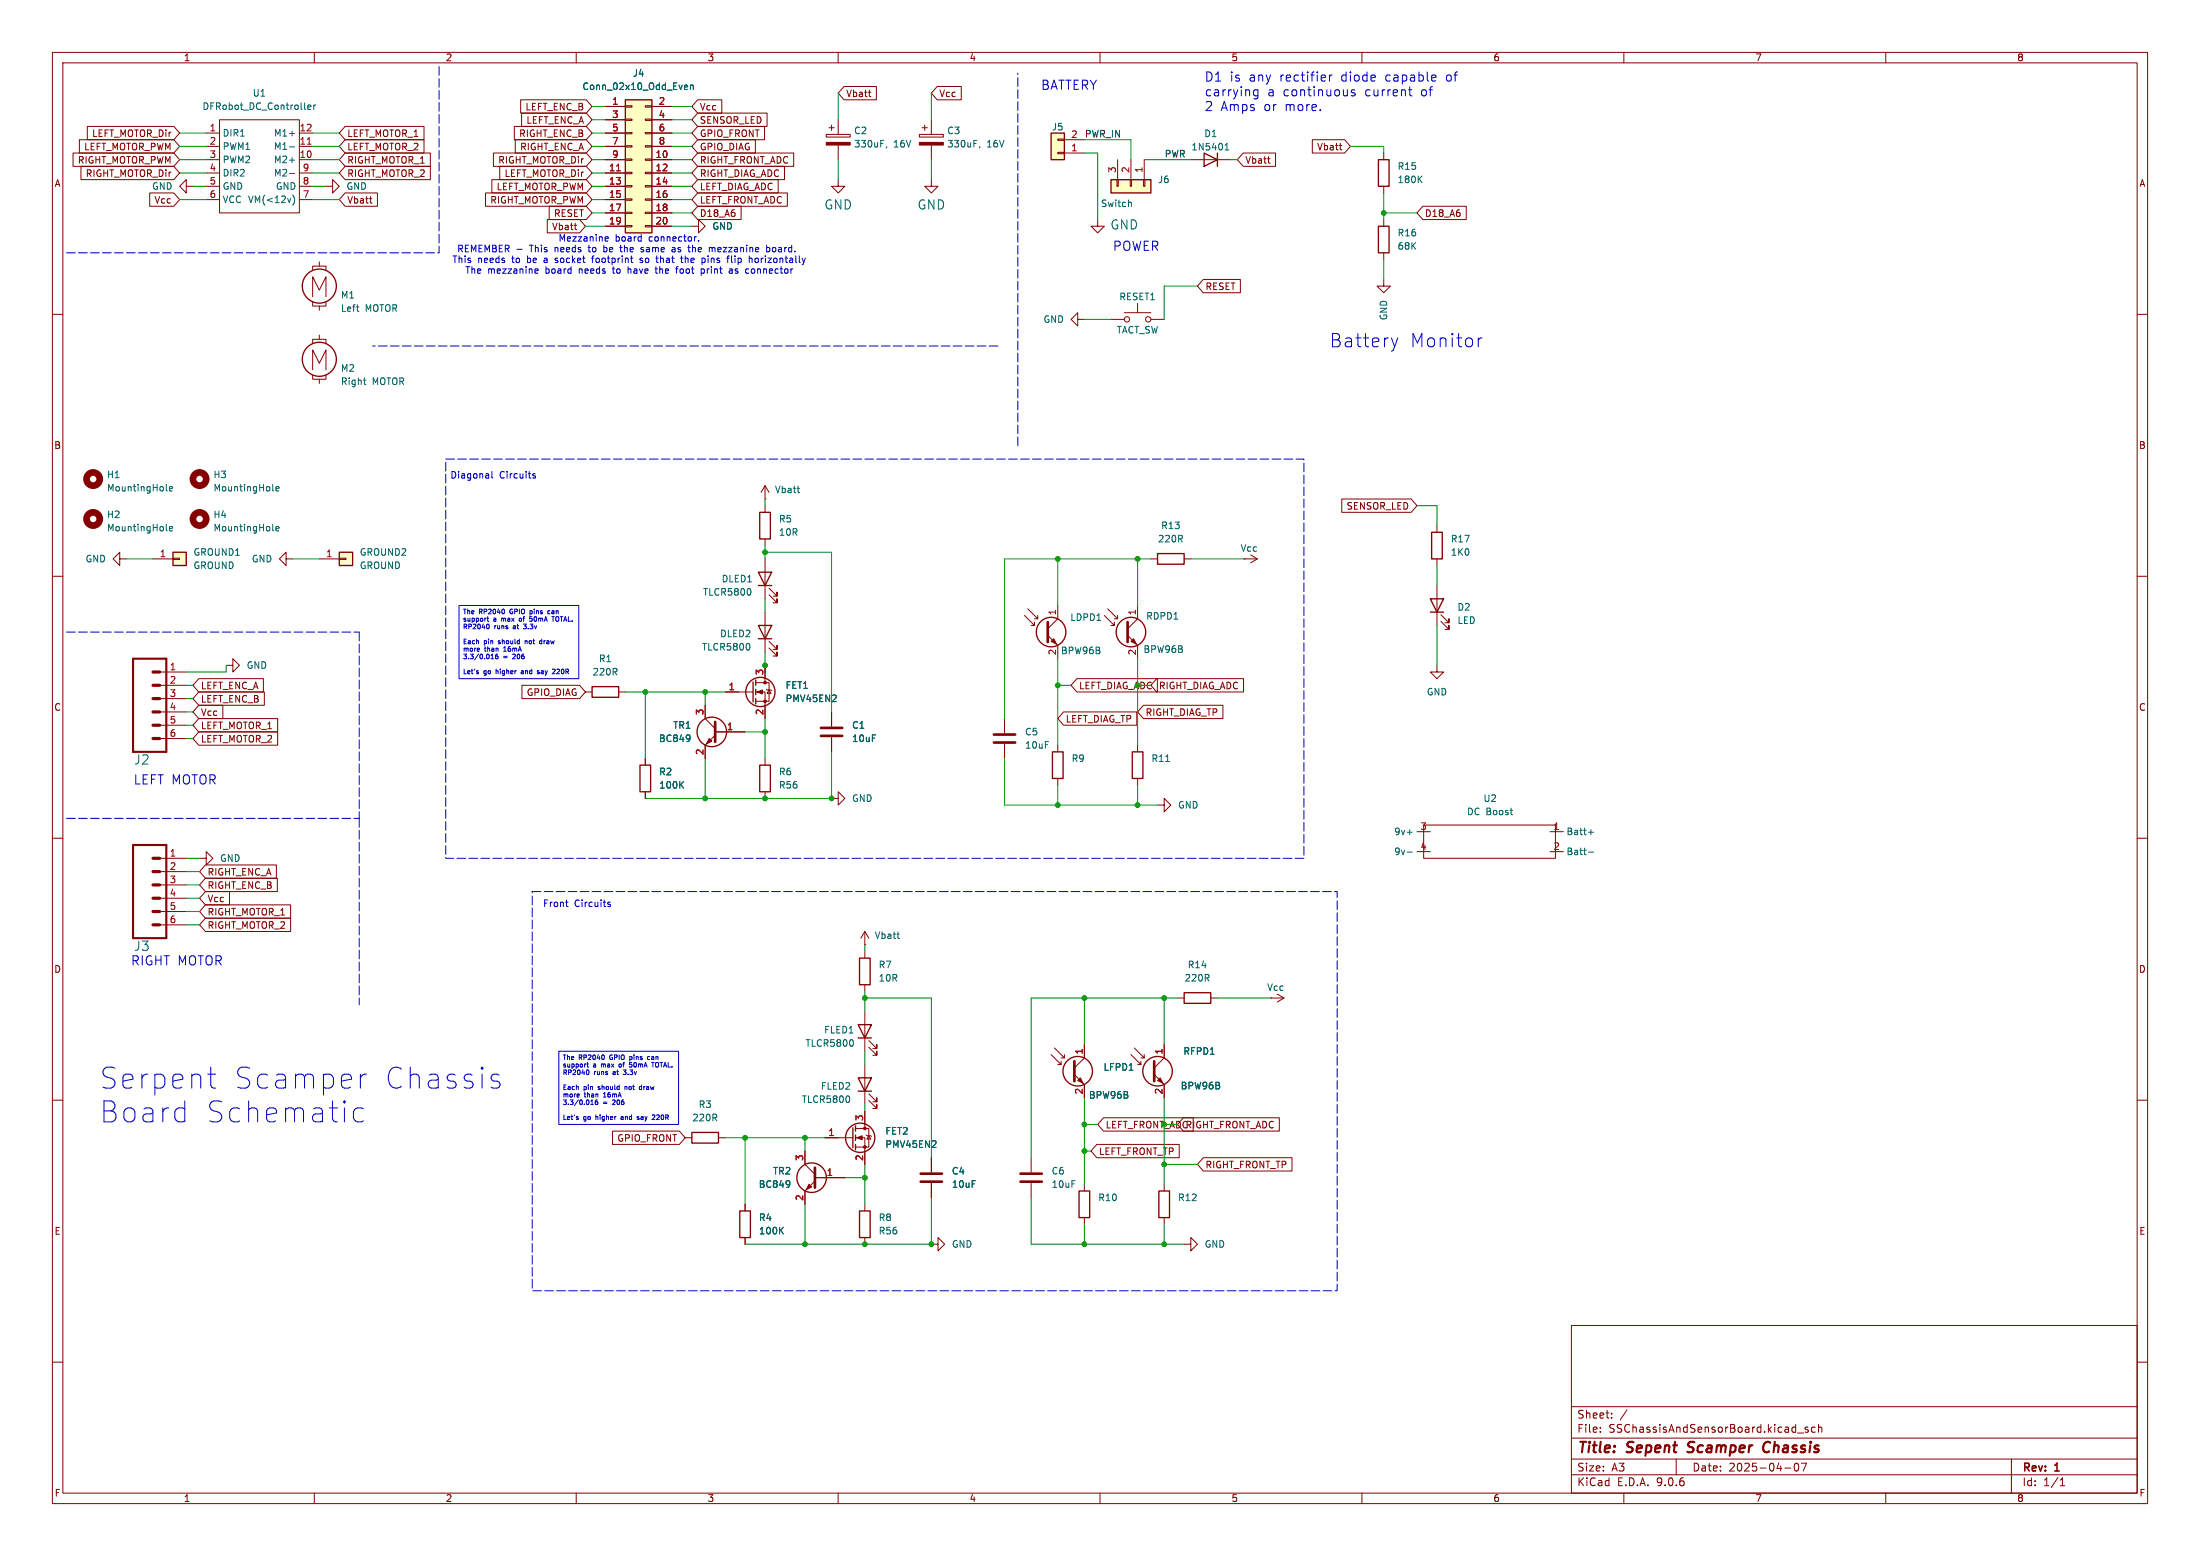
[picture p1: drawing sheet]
<svg xmlns="http://www.w3.org/2000/svg" width="420mm" height="297mm" viewBox="0 0 420 297" stroke-linecap="round" stroke-linejoin="round" font-family="sans-serif">
<g fill="none" stroke="#840000" stroke-width=".19">
<path d="M10 10h400v277h-400zM12 12h396v273h-396zM60 10v2M110 10v2M160 10v2M210 10v2M260 10v2M310 10v2M360 10v2M10 60h2M408 60h2M10 110h2"/>
<path d="M408 110h2M10 160h2M123.2 144.8v1.3M123.2 151.1v1.3M408 160h2M10 210h2M408 210h2M300 253h108v32h-108zM10 260h2M300 278.5h108M300 274.5h108M300 268.5h108"/>
<path d="M305.5 273.2v.2M305.5 272.5v.1M307.7 270.5v.2M307.7 269.8v.1M310.6 269.1l-1.3 1.9M320 278.5v3M342.7 279.4l.2-.1a.8 .8 0 0 1 .5 .7 .8 .8 0 0 1-.5 .8l-.2-.2-.2-.4zM343.2 273.5h1.1M343.9 279.3h1l-.7 1.5M345.2 272.5l-.4-.1-.2 .2 .1 .2 .5 .2v.3h-.6M346.5 272.5l-.4-.1-.3 .3 .1 .6h.6M347.2 272.5l.2-.1 .3 .1 .1 .9"/>
<path d="M347.2 271.9v1.5M384 278.5v6.5M408 260h2M60 285v2M110 285v2M160 285v2M210 285v2M260 285v2M300 281.5h108M310 285v2M340.7 280.2h1.2M360 285v2"/>
<path d="M393.3 283.6h.9M393.3 282.5l.4-.4v1.5"/>
</g>
<path d="M322.1 277.1l.3 .1M322.4 275.4l-.1 .6M337.6 275.2a1.07 1.07 0 0 0-1 .8 1.07 1.07 0 0 0 .5 1.2l.5-.1" fill="none" stroke="#840000" stroke-width=".4"/>
<path d="M122.2 146.1h2v5h-2z" fill="none" stroke="#840000" stroke-width=".25"/>
<path d="M130 149.7l.5 .7M130.5 149.2l-.7 .7" fill="none" stroke="#006464" stroke-width=".19"/>
<path d="M33 105.4h2.6v2.6h-2.6z" fill="#ffffc2"/>
<g fill="none" stroke="#840000" stroke-width=".25">
<path d="M33 105.4h2.6v2.6h-2.6z"/>
<circle cx="205.7" cy="204.5" r="2.82"/>
</g>
<path d="M29.2 106.7h3.8M33 106.6h1.3v.2h-1.3zM54.6 106.7v-1.3l-1.3 1.3 1.3 1.3v-1.3h1.3M207 199.4v2.5l-1.9 1.9M200.7 201.3l1.9 1.9v-.6M201.3 200l1.9 1.9v-.6M201.9 203.2h.7M202.6 201.9h.6M205.1 205.1l1.9 1.9v2.6" fill="none" stroke="#840000" stroke-width=".19"/>
<path d="M205.1 202.6v3.8" fill="none" stroke="#840000" stroke-width=".51"/>
<path d="M205.7 206.2l.5-.5 .6 1.1z" fill="#840000" stroke="#840000" stroke-width=".19"/>
<path d="M64.8 105.4h2.5v2.6h-2.5z" fill="#ffffc2"/>
<g fill="none" stroke="#840000" stroke-width=".25">
<path d="M229.9 29.2l2.5 1.3-2.5 1.3zM232.4 29.2v2.6M263.1 30.5h2.1v5.1h-2.1zM263.1 43.2h2.1v5.1h-2.1zM145 97.8h2.1v5.1h-2.1zM64.8 105.4h2.5v2.6h-2.5zM144.8 119.4h2.5l-1.3 2.5zM144.8 109.2h2.5l-1.3 2.6zM144.8 111.8h2.5M221 105.7h5.1v2h-5.1zM113 131.1h5.1v2h-5.1zM143.8 130.2v3.8"/>
<path d="M144.3 129.8v1M144.3 131.6v1M144.3 133.4v1M144.8 121.9h2.5M145 146.1h2.1v5h-2.1zM216.2 143.5h2v5.1h-2zM132.1 216.2h5.1v2h-5.1zM141.2 231.1h2.1v5.1h-2.1z"/>
<circle cx="145.2" cy="132.1" r="2.79"/>
<circle cx="200.7" cy="120.6" r="2.82"/>
<circle cx="154.9" cy="224.8" r="2.82"/>
</g>
<g fill="none" stroke="#840000" stroke-width=".19">
<path d="M157.7 25.7h4.6v.5h-4.6zM158.2 24.4h1.1M158.7 23.9v1M160 34.3v1.3h1.3l-1.3 1.2-1.3-1.2h1.3M160 22.9v2.8M160 27.7v2.8M175.5 25.7h4.6v.5h-4.6zM176 24.4h1M176.5 23.9v1M177.8 34.3v1.3h1.3l-1.3 1.2-1.3-1.2h1.3M177.8 22.9v2.8M177.8 27.7v2.8"/>
<path d="M227.3 30.5h7.6M264.2 29.2v1.3M264.2 35.6v1.2M132.1 43.2h1.2v-1.3l1.3 1.3-1.3 1.3v-1.3M264.2 53.3v1.3h1.2l-1.2 1.3-1.3-1.3h1.3M264.2 41.9v1.3M264.2 48.3v1.2M146 95.3h.1M146 92.7v2.6M146 96.5v1.3M146 92.7l-.7 1.3M146 92.7l.8 1.3"/>
<path d="M22.9 106.7v-1.3l-1.3 1.3 1.3 1.3v-1.3h1.2M61 106.7h3.8M64.8 106.6h1.2v.2h-1.2zM146 102.9v1.2M146 106.7v7.6M146 116.8v7.7M146.8 113.5l1.5 1.6v-.8v.8h-.7M146.8 112.3l1.5 1.5v-.8v.8h-.7M195.6 117.5l1.9 1.9v-.7M196.2 116.2l1.9 1.9v-.6M196.8 119.4h.7M197.5 118.1h.6"/>
<path d="M201.9 115.6v2.5l-1.9 1.9M219.7 106.7h1.3M226.1 106.7h1.2M111.8 132.1h1.2M118.1 132.1h1.3M138.4 132.1h5.4M144.3 130.3h2.5v3.6h-2.5M144.3 132.1h1.7v5.1M146 127v3.3M146.3 131.6l1 .2M146.8 131.7l.4 .6h-.8zM146.8 123.7l1.5 1.5v-.7v.7h-.7"/>
<path d="M146.8 122.4l1.5 1.6v-.8v.8h-.7M158.7 135.9v2.8M191.8 137.2v2.8M200 121.3l1.9 1.9v2.5M146 144.8v1.3M146 151.1v1.3M158.7 152.4h1.3v-1.3l1.3 1.3-1.3 1.3v-1.3M158.7 140.7v2.8M191.8 142v2.8M217.2 142.2v1.3M217.2 148.6v1.3M130.8 217.2h1.3"/>
<path d="M137.2 217.2h1.2M153.7 219.7v2.5l1.9 2M142.2 229.9v1.2M142.2 236.2v1.3M155.6 225.4l-1.9 1.9v2.6M155.6 224.8h5.7"/>
</g>
<g fill="#840000" stroke="#840000" stroke-width=".19">
<path d="M144.5 132.1l1-.4v.8z"/>
<path d="M200.7 122.4l.5-.5 .5 1z"/>
<path d="M175.5 27.2h4.6v.5h-4.6z"/>
<path d="M154.4 226.1l.5 .5-1 .5z"/>
<path d="M157.7 27.2h4.6v.5h-4.6z"/>
<circle cx="146" cy="130.3" r=".25"/>
<circle cx="146" cy="133.9" r=".25"/>
</g>
<g fill="none" stroke="#006464" stroke-width=".19">
<path d="M169.3 28l-.1 .2M187.1 28l-.2 .2M233.9 28.6h.7M233.9 27.7l.3-.3v1.2M270.9 34.1l.6 .8M271.5 33.6l-.8 .7M152.2 93.2h.5M152.5 94.1h.2M143.2 112.4l.2 .4-.2 .7M143 122.9l.2 .4-.2 .7M158.9 133.9h.7M159.6 132.8v.4"/>
<path d="M222.5 145.4h.8M149 234.8l.5 .7M149.5 234.3l-.7 .7M150.7 225.4l.1 .7-.2 .4M150.8 225.9l-.1 .2"/>
</g>
<path d="M200 118.7v3.9M156.7 138.9h4.1M156.7 140.5h4.1M189.7 140.2h4.1M189.7 141.7h4.1M155.6 222.9v3.8" fill="none" stroke="#840000" stroke-width=".51"/>
<path d="M119.4 19.1h5.1v25.4h-5.1z" fill="#ffffc2"/>
<g fill="none" stroke="#840000" stroke-width=".25">
<path d="M119.4 19.1h5.1v25.4h-5.1zM273 114.3h2.6l-1.3 2.5zM273 116.8h2.6M273.3 101.6h2v5.1h-2zM200.9 143.5h2v5.1h-2zM226.1 189.5h5v2h-5z"/>
<circle cx="215.9" cy="120.6" r="2.82"/>
<circle cx="221" cy="204.5" r="2.82"/>
</g>
<g fill="none" stroke="#840000" stroke-width=".19">
<path d="M115.6 20.3h3.8M115.6 22.9h3.8M115.6 25.4h3.8M115.6 27.9h3.8M115.6 30.5h3.8M115.6 33h3.8M115.6 35.6h3.8M115.6 38.1h3.8M119.4 20.2h1.2v.2h-1.2zM119.4 22.7h1.2v.3h-1.2zM119.4 25.3h1.2v.2h-1.2zM119.4 27.8h1.2v.3h-1.2z"/>
<path d="M119.4 30.4h1.2v.2h-1.2zM119.4 32.9h1.2v.2h-1.2zM119.4 35.4h1.2v.3h-1.2zM119.4 38h1.2v.2h-1.2zM123.2 20.2h1.3v.2h-1.3zM123.2 22.7h1.3v.3h-1.3zM123.2 25.3h1.3v.2h-1.3zM123.2 27.8h1.3v.3h-1.3zM123.2 30.4h1.3v.2h-1.3zM123.2 32.9h1.3v.2h-1.3zM123.2 35.4h1.3v.3h-1.3zM123.2 38h1.3v.2h-1.3z"/>
<path d="M124.5 20.3h3.8M124.5 22.9h3.8M124.5 25.4h3.8M124.5 27.9h3.8M124.5 30.5h3.8M124.5 33h3.8M124.5 35.6h3.8M124.5 38.1h3.8M115.6 40.6h3.8M115.6 43.2h3.8M119.4 40.5h1.2v.3h-1.2zM119.4 43.1h1.2v.2h-1.2z"/>
<path d="M123.2 40.5h1.3v.3h-1.3zM123.2 43.1h1.3v.2h-1.3zM124.5 40.6h3.8M124.5 43.2h3.8M210.8 117.5l1.9 1.9v-.7M211.5 116.2l1.9 1.9v-.6M212.1 119.4h.6M212.7 118.1h.7M217.2 115.6v2.5l-1.9 1.9M237.5 106.7h.1M237.5 106.7h2.5M238.8 105.9l1.2 .8"/>
<path d="M240 106.7l-1.2 .7M274.3 100.3v1.3M274.3 106.7v1.3M274.3 111.8v7.6M275.1 118.6l1.5 1.5v-.7v.7h-.8M275.1 117.3l1.5 1.6v-.8v.8h-.8M30.5 138.4h5.1M30.5 135.9h5.1M30.5 133.4h5.1M30.5 130.8h5.1M30.5 128.3h5.1M43.2 127h1.2v-1.3l1.3 1.3-1.3 1.3v-1.3"/>
<path d="M215.3 121.3l1.9 1.9v2.5M274.3 127v1.3h1.3l-1.3 1.2-1.3-1.2h1.3M30.5 141h5.1M201.9 142.2v1.3M201.9 148.6v1.3M221 153.7h1.2v-1.3l1.3 1.3-1.3 1.2v-1.2M270.5 158.8h2.5M271.8 157.5h25.1v6.3h-25.1zM295.9 158.8h2.5M30.5 176.5h5.1M30.5 174h5.1M30.5 171.5h5.1"/>
<path d="M30.5 168.9h5.1M30.5 166.4h5.1M30.5 163.8h5.1M38.1 163.8h1.3v-1.2l1.2 1.2-1.2 1.3v-1.3M270.5 162.6h2.5M295.9 162.6h2.5M222.2 199.4v2.5l-1.9 1.9M224.8 190.5h1.3M231.1 190.5h1.3M242.6 190.5h.1M242.6 190.5h2.5M243.8 189.7l1.3 .8"/>
<path d="M245.1 190.5l-1.3 .8M215.9 201.3l1.9 1.9v-.6M216.5 200l1.9 1.9v-.6M217.2 203.2h.6M217.8 201.9h.6M220.3 205.1l1.9 1.9v2.6"/>
</g>
<path d="M117.7 32.6h.7" fill="none" stroke="#a90000" stroke-width=".19"/>
<path d="M130.8 16.2l.4 .1 .1 .2-.6 .2M131.2 17l-.4 .1M131.8 16.4l.2-.2 .3 .1 .1 .8M131.8 16.2v.9M52.1 101.2l.1 .1M52.7 100.9l.6-.1-.1-.2-.4-.1-.1 .2v.6h.5M268.6 158.8h1M303.2 158.8h1M303.7 158.4v.9M268.6 162.7h1M303.2 162.7h1" fill="none" stroke="#006464" stroke-width=".19"/>
<path d="M25.4 125.7h6.3v17.8h-6.3zM25.4 161.3h6.3v17.8h-6.3z" fill="none" stroke="#840000" stroke-width=".41"/>
<path d="M29.2 138.4h1.3M29.2 135.9h1.3M29.2 133.4h1.3M29.2 130.8h1.3M29.2 128.3h1.3M29.2 141h1.3M29.2 176.5h1.3M29.2 174h1.3M29.2 171.5h1.3M29.2 168.9h1.3M29.2 166.4h1.3M29.2 163.8h1.3" fill="none" stroke="#840000" stroke-width=".61"/>
<path d="M215.3 118.7v3.9M220.3 202.6v3.8" fill="none" stroke="#840000" stroke-width=".51"/>
<g fill="#840000" stroke="#840000" stroke-width=".19">
<path d="M221 206.2l.5-.5 .5 1.1z"/>
<path d="M215.9 122.4l.5-.5 .5 1z"/>
</g>
<circle cx="38.1" cy="99.1" r="1.27" fill="none" stroke="#840000" stroke-width="1.3"/>
<path d="M200.7 25.4h2.5v5.1h-2.5z" fill="#ffffc2"/>
<g fill="none" stroke="#840000" stroke-width=".25">
<path d="M200.7 25.4h2.5v5.1h-2.5zM163.8 195.6h2.6l-1.3 2.5zM163.8 198.1h2.6M164.1 182.9h2v5.1h-2zM162.8 215.3v3.8M163.3 214.9v1M163.3 216.7v1M163.3 218.4v1.1M163.8 205.7h2.6l-1.3 2.6zM163.8 208.3h2.6M164.1 231.1h2v5.1h-2zM206 227.3h2v5.1h-2z"/>
<path d="M221.2 227.3h2.1v5.1h-2.1z"/>
<circle cx="61" cy="54.6" r="3.3"/>
<circle cx="61" cy="68.6" r="3.3"/>
<circle cx="135.9" cy="139.7" r="2.82"/>
<circle cx="164.2" cy="217.2" r="2.79"/>
</g>
<g fill="none" stroke="#840000" stroke-width=".19">
<path d="M35.6 35.6v-1.3l-1.3 1.3 1.3 1.2v-1.2h1.2M39.4 25.4h2.5M39.4 27.9h2.5M39.4 30.5h2.5M39.4 33h2.5M39.4 35.6h2.5M39.4 38.1h2.5M41.9 22.9h15.2v17.7h-15.2zM57.1 25.4h2.6M57.1 27.9h2.6M57.1 30.5h2.6M57.1 33h2.6"/>
<path d="M57.1 35.6h2.6M57.1 38.1h2.6M62.2 35.6h1.3v-1.3l1.3 1.3-1.3 1.2v-1.2M201.9 29.1h1.3v.2h-1.3zM201.9 26.5h1.3v.3h-1.3zM203.2 29.2h3.8M203.2 26.7h3.8M59.7 56.6v-3.8l1.3 2.6 1.2-2.6v3.8M59.7 51.6v-.8h2.5v.8M59.7 57.7v.7h2.5v-.7M61 50v.8M61 58.4v.8"/>
<path d="M209.5 41.9v1.3h1.3l-1.3 1.3-1.2-1.3h1.2M214.6 59.7h5.1M217.2 57.9v1.8M59.7 70.6v-3.8l1.3 2.5 1.2-2.5v3.8M59.7 65.5v-.7h2.5v.7M59.7 71.6v.8h2.5v-.8M61 64v.8M61 72.4v.8M205.7 61v-1.3l-1.2 1.3 1.2 1.2v-1.2h1.3M212.1 61h2.5M219.7 61h2.5M134.6 134.6v2.6l1.9 1.9"/>
<path d="M136.5 139.7h5.7M136.5 140.3l-1.9 1.9v2.6M165.1 177.8v2.5M165.1 177.8l-.8 1.3M165.1 177.8l.8 1.3M165.1 180.3h.1M165.1 181.6v1.3M165.1 188v1.2M165.1 193v7.7M165.9 199.9l1.5 1.5v-.7v.7h-.8M165.9 198.6l1.5 1.6v-.8v.8h-.8M157.5 217.2h5.3"/>
<path d="M163.3 215.4h2.6v3.5h-2.6M163.3 217.2h1.8v5M165.1 203.2v7.6M165.1 212.1v3.3M165.4 216.7l1 .2M165.9 216.8l.3 .6h-.7zM165.9 210.1l1.5 1.5v-.8v.8h-.8M165.9 208.8l1.5 1.5v-.7v.7h-.8M165.1 229.9v1.2M165.1 236.2v1.3M177.8 237.5h1.3v-1.3l1.2 1.3-1.2 1.3v-1.3M177.8 221v2.8"/>
<path d="M177.8 225.8v2.8M196.8 221v2.8M196.8 225.8v2.8M207 226.1v1.2M207 232.4v1.3M222.2 226.1v1.2M222.2 232.4v1.3M226.1 237.5h1.2v-1.3l1.3 1.3-1.3 1.3v-1.3"/>
<circle cx="215.1" cy="61" r=".51"/>
<circle cx="219.2" cy="61" r=".51"/>
</g>
<g fill="none" stroke="#840000" stroke-width="1.3">
<circle cx="17.8" cy="91.4" r="1.27"/>
<circle cx="17.8" cy="99.1" r="1.27"/>
</g>
<g fill="none" stroke="#006464" stroke-width=".19">
<path d="M55.3 28h.9M55.3 33.1h.9M55.5 37.8l-.3 .9M55.9 37.2a1.46 1.46 0 0 1 0 2M58.8 20.5l.6-.1-.1-.3h-.4l-.1 .1v.6h.5M59.9 20.1v.8M60.3 20.1l-.4 .2M68 58.6h.5M68.4 59.4h.1M69.4 72.6h.5M69.6 73.3l.3 .1M31.7 93.5l.2 .2"/>
<path d="M32.3 93.3l.6-.1v-.3h-.4l-.2 .2 .1 .6h.5M31.7 101.2l.2 .1M32.3 100.9l.6-.1v-.2l-.4-.1-.2 .2 .1 .6h.5M131.6 140.3l.1 .7-.2 .4M131.7 140.8l-.1 .2M171.2 178.3h.5M171.6 179.1h.1M162.7 198.5l.2 .4-.2 .8M162 209.2l.2 .5-.2 .7M177.9 219h.8M178.6 217.9v.4"/>
</g>
<g fill="#840000" stroke="#840000" stroke-width=".19">
<path d="M163.6 217.2l1-.4v.8z"/>
<path d="M135.4 141l.5 .5-1 .5z"/>
<circle cx="165.1" cy="215.4" r=".25"/>
<circle cx="165.1" cy="218.9" r=".25"/>
</g>
<path d="M136.5 137.8v3.8M175.8 224h4M175.8 225.6h4M194.8 224h4.1M194.8 225.6h4.1" fill="none" stroke="#840000" stroke-width=".51"/>
<path d="M58.7 27.5h.7" fill="none" stroke="#a90000" stroke-width=".19"/>
<path d="M212.1 34.3h7.6v2.5h-7.6z" fill="#ffffc2"/>
<path d="M212.1 34.3h7.6v2.5h-7.6z" fill="none" stroke="#840000" stroke-width=".25"/>
<g fill="none" stroke="#840000" stroke-width=".19">
<path d="M99.4 19h12.5l1.1 1.3-1.1 1.3h-12.5zM133.2 19h4.6v2.6h-4.6l-1.1-1.3zM161.1 16.5h6.2v2.6h-6.2l-1.1-1.3zM165.8 17.6h.5M166.1 18.5h.2M178.9 16.5h4.6v2.6h-4.6l-1.1-1.3zM13.9 29.2h19.3l1.1 1.3-1.1 1.3h-19.3zM15.2 26.7h18l1.1 1.2-1.1 1.3h-18zM15.5 31.7h17.7l1.1 1.3-1.1 1.3h-17.7zM16.7 24.1h16.5l1.1 1.3-1.1 1.3h-16.5zM28.6 36.8h4.6l1.1 1.3-1.1 1.3h-4.6zM65.9 36.8h6.2v2.6h-6.2l-1.1-1.3z"/>
<path d="M65.9 26.7h15v2.5h-15l-1.1-1.3zM65.9 24.1h15v2.6h-15l-1.1-1.3zM65.9 31.7h16.3v2.6h-16.3l-1.1-1.3zM65.9 29.2h16.3v2.6h-16.3l-1.1-1.3zM70.5 37.9h.5M70.9 38.8h.1M92.7 36.8h19.2l1.1 1.3-1.1 1.3h-19.2zM93.9 34.3h18l1.1 1.3-1.1 1.2h-18zM94.2 29.2h17.7l1.1 1.3-1.1 1.3h-17.7zM95.4 31.7h16.5l1.1 1.3-1.1 1.3h-16.5zM98.2 24.1h13.7l1.1 1.3-1.1 1.3h-13.7zM98.4 26.7h13.5l1.1 1.2-1.1 1.3h-13.5z"/>
<path d="M99.6 21.6h12.3l1.1 1.3-1.1 1.2h-12.3zM104.8 39.4h7.1l1.1 1.2-1.1 1.3h-7.1zM115.6 20.3h3.8M115.6 22.9h3.8M115.6 25.4h3.8M115.6 27.9h3.8M115.6 30.5h3.8M115.6 33h3.8M115.6 35.6h3.8M115.6 38.1h3.8M124.5 20.3h3.8M124.5 22.9h3.8"/>
<path d="M124.5 25.4h3.8M124.5 27.9h3.8M124.5 30.5h3.8M124.5 33h3.8M124.5 35.6h3.8M124.5 38.1h3.8M133.2 24.1h12.8v2.6h-12.8l-1.1-1.3zM133.2 39.4h8.3v2.5h-8.3l-1.1-1.3zM133.2 21.6h13.2v2.5h-13.2l-1.1-1.2zM133.2 29.2h18.3v2.6h-18.3l-1.1-1.3zM133.2 26.7h11v2.5h-11l-1.1-1.3zM133.2 31.7h16.6v2.6h-16.6l-1.1-1.3z"/>
<path d="M133.2 34.3h15.4v2.5h-15.4l-1.1-1.2zM133.2 36.8h17.1v2.6h-17.1l-1.1-1.3zM213.2 34.3h.3v1.3h-.3zM213.4 30.5v3.8M215.8 34.3h.2v1.3h-.2zM215.9 30.5v3.8M218.3 34.3h.3v1.3h-.3zM218.4 30.5v3.8M237.3 29.2h6.2v2.6h-6.2l-1.1-1.3zM242 30.3h.5M242.3 31.2h.2M250.5 26.7h6.2l1.1 1.2-1.1 1.3h-6.2z"/>
<path d="M255.7 27.8h.5M256 28.6h.2M271.6 39.4h8.3v2.5h-8.3l-1.1-1.3zM104.5 41.9h6.1l1.2 1.3-1.2 1.3h-6.1zM109.6 43h.5M110 43.9h.1M115.6 40.6h3.8M115.6 43.2h3.8M124.5 40.6h3.8M124.5 43.2h3.8M229.7 53.3h7.1v2.6h-7.1l-1.1-1.3zM256.2 95.2h13.2l1.1 1.3-1.1 1.3h-13.2z"/>
<path d="M37.9 139.7h15.1v2.5h-15.1l-1.1-1.2zM37.9 134.6h4.6v2.6h-4.6l-1.1-1.3zM37.9 129.5h12.4v2.6h-12.4l-1.1-1.3zM37.9 137.2h15.1v2.5h-15.1l-1.1-1.3zM37.9 132.1h12.6v2.5h-12.6l-1.1-1.2zM99.6 130.8h11l1.2 1.3-1.2 1.3h-11zM134.6 134.6v2.6M136.5 139.7h5.7M138.4 132.1h2.6M146 127v2.5M146 134.6v2.6M158.7 135.9v2.8"/>
<path d="M203 135.9h14v2.5h-14l-1.1-1.2zM205.6 129.5h15.3v2.6h-15.3l-1.1-1.3zM218.3 134.6h15.2v2.6h-15.2l-1.1-1.3zM220.8 129.5h16.6v2.6h-16.6l-1.1-1.3zM123.2 144.8v1.3M123.2 151.1v1.3M134.6 142.2v2.6M158.7 140.7v2.8M39.2 170.2h4.6v2.5h-4.6l-1.1-1.2zM39.2 167.6h13.7v2.6h-13.7l-1.1-1.3zM39.2 172.7h16.3v2.6h-16.3l-1.1-1.3zM39.2 175.3h16.3v2.5h-16.3l-1.1-1.3z"/>
<path d="M39.2 165.1h13.6v2.5h-13.6l-1.1-1.2zM207 199.4v2.5M222.2 199.4v2.5M116.9 215.9h12.8l1.1 1.3-1.1 1.2h-12.8zM153.7 219.7v2.5M157.5 217.2h2.5M165.1 212.1v2.5M165.1 219.7v2.5M207 207v2.6M209.4 218.4h15.7v2.6h-15.7l-1.1-1.3zM210.7 213.4h17.1v2.5h-17.1l-1.2-1.3zM222.2 207v2.6"/>
<path d="M225.9 213.4h18.3v2.5h-18.3l-1.1-1.3zM142.2 229.9v1.2M142.2 236.2v1.3M153.7 227.3v2.6M155.6 224.8h5.7M177.8 221v2.8M177.8 225.8v2.8M229.7 221h16.9v2.5h-16.9l-1.1-1.3z"/>
</g>
<g fill="none" stroke="#006464" stroke-width=".19">
<path d="M130.8 16.2l.4 .1 .1 .2-.6 .2M131.2 17l-.4 .1M131.8 16.4l.2-.2 .3 .1 .1 .8M131.8 16.2v.9M215.6 38.6l.4 .2v.6M52.1 93.5l.1 .2M52.7 93.3l.6-.1-.1-.3h-.4l-.1 .2v.6h.5M158.9 133.9h.7M159.6 132.8v.4M130 149.7l.5 .7M130.5 149.2l-.7 .7M131.6 140.3l.1 .7-.2 .4"/>
<path d="M131.7 140.8l-.1 .2M177.9 219h.8M178.6 217.9v.4M149 234.8l.5 .7M149.5 234.3l-.7 .7M150.7 225.4l.1 .7-.2 .4M150.8 225.9l-.1 .2"/>
</g>
<circle cx="38.1" cy="91.4" r="1.27" fill="none" stroke="#840000" stroke-width="1.3"/>
<path d="M83.8 12.7v35.6M12.7 48.3h71.1M190.5 66h-119.4M85.1 87.6h163.8v76.2h-163.8zM194.3 85.1v-71.1M12.7 120.7h55.9M68.6 120.7v35.5M12.7 156.2h55.9M68.6 156.2v35.6M101.6 170.2h153.7v76.2h-153.7z" fill="none" stroke="#0000c2" stroke-width=".19" stroke-dasharray="1.7 .6"/>
<g fill="none" stroke="#009600" stroke-width=".19">
<path d="M160 17.8v5.1M177.8 17.8v5.1M34.3 38.1h5.1M34.3 27.9h5.1M34.3 30.5h5.1M34.3 33h5.1M34.3 25.4h5.1M36.8 35.6h2.6M59.7 38.1h5.1M59.7 27.9h5.1M59.7 30.5h5.1M59.7 33h5.1"/>
<path d="M59.7 35.6h2.5M59.7 25.4h5.1M113 38.1h2.6M113 27.9h2.6M113 30.5h2.6M113 33h2.6M113 35.6h2.6M113 25.4h2.6M113 20.3h2.6M113 22.9h2.6M128.3 38.1h3.8M128.3 27.9h3.8"/>
<path d="M128.3 30.5h3.8M128.3 33h3.8M128.3 35.6h3.8M128.3 25.4h3.8M128.3 20.3h3.8M128.3 22.9h3.8M160 30.5v3.8M177.8 30.5v3.8M207 26.7h8.9v3.8M207 29.2h2.5v12.7M218.4 30.5h8.9M234.9 30.5h1.3"/>
<path d="M257.8 27.9h6.4v1.3M264.2 36.8v5.1M111.8 43.2h3.8M113 40.6h2.6M128.3 40.6h3.8M128.3 43.2h3.8M228.6 54.6h-6.4v6.4M264.2 49.5v3.8M264.2 40.6h6.3M207 61h5.1M146 95.3v1.2M270.5 96.5h3.8v3.8"/>
<path d="M24.1 106.7h5.1M55.9 106.7h5.1M146 105.4h12.7v30.5M146 104.1v2.6M146 114.3v2.5M201.9 106.7v8.9M217.2 106.7v8.9M219.7 106.7h-27.9v30.5M227.3 106.7h10.2M274.3 108v3.8M274.3 119.4v7.6M35.6 130.8h1.2"/>
<path d="M35.6 133.4h1.2M35.6 138.4h1.2M35.6 135.9h1.2M43.2 127v1.3h-7.6M119.4 132.1h19M123.2 132.1v12.7M134.6 132.1v2.5M142.2 139.7h3.8M146 124.5v3.8M146 137.2v7.6M201.9 130.8h2.6M201.9 125.7v16.5"/>
<path d="M217.2 125.7v16.5M35.6 141h1.2M134.6 144.8v7.6M158.7 143.5v8.9h-35.5M191.8 144.8v8.9h29.2M201.9 149.9v3.8M217.2 149.9v3.8M35.6 166.4h2.5M35.6 163.8h2.5M35.6 168.9h2.5M35.6 171.5h2.5M35.6 174h2.5"/>
<path d="M35.6 176.5h2.5M165.1 190.5h12.7v30.5M165.1 180.3v1.3M165.1 189.2v3.8M207 190.5v8.9M222.2 190.5v8.9M224.8 190.5h-28v30.5M232.4 190.5h10.2M138.4 217.2h19.1M142.2 217.2v12.7M153.7 217.2v2.5M165.1 200.7v2.5"/>
<path d="M165.1 210.8v1.3M207 209.6v16.5M207 214.6h2.5M207 219.7h1.3M222.2 209.6v16.5M153.7 229.9v7.6M161.3 224.8h3.8M165.1 222.2v7.7M177.8 228.6v8.9h-35.6M196.8 228.6v8.9h29.3M207 233.7v3.8M222.2 233.7v3.8"/>
<path d="M222.2 222.2h6.4"/>
</g>
<g fill="none" stroke="#0000c2" stroke-width=".19">
<path d="M240.1 17.1v1.5l-.1 .2M240.1 17.2l-.5-.1-.3 .4v.5l.2 .2h.6M253.8 14.3v1.2M254.3 14.3l-.3 .1-.2 .2M258.6 17.2l-.4-.1-.2 .3 .1 .2 .5 .2v.4h-.6M268.9 17.1h.7M269.1 16.6v1.5l.1 .1 .4 .1M273.9 14.3l.2 .1v.3l-.8 .2M274.1 15.4l-.2 .1M98.7 47.6h1M102.2 52.1h.5M102.2 51.4l.3-.1 .2 .3-.6 .1"/>
<path d="M106 50.1h.1M106.1 49.3l-.1 .2 .1 .2M112.9 49.3h.5M113.2 48.9l-.1 1.2M115.3 46.8v1.3M115.3 48l.1 .1M115.4 47.2l-.1 .1M115.6 46h.5M115.6 45.2h.3l.2 .3-.6 .1M118.3 47.2h.5M118.5 46.8v1.1l.3 .2M119.9 50.9v1.3"/>
<path d="M120 51.4h-.1M122.7 49.3h-.4l-.1 .2 .5 .4M122.7 49.9l-.2 .2h-.3M122.8 47.3l-.3-.1-.2 .3 .6 .3M122.9 47.9l-.2 .2-.4-.1M125 51.3h.5M125.2 49.3h.5M125.2 50.9v1.1l.3 .2M125.6 50.1h.1M128.3 47.9l.2 .2 .4-.1M128.3 47.3h.5l.1 .8M128.9 47.5l-.4 .1-.2 .2"/>
<path d="M129 51.3h.5M129.2 51v1.2M129.9 49.3h.5M130.1 49.9l.3 .2M130.8 48.8v1.3M131 49.3l-.2 .1M132.2 46.8v1.3M132.4 47.2l-.2 .1M132.9 45.2h-.2M133.4 45.9v.1M133.9 51.4l.3-.1 .3 .3-.1 .5h-.5M133.9 51.3v1.3"/>
<path d="M134.5 49.3l.1 .2-.1 .6M135.9 47.3l.1 .1M136 47.4l.1-.2 .3 .1 .1 .8M136 47.4v.7M139.4 51.3l.4 .2v.7M139.6 48.8v1.1l.2 .2M139.8 51.6l-.4 .1-.2 .2 .2 .3 .4-.1M143.5 51.4v.6M143.5 49.3l.1 .8M144.7 49.3h-.3l-.3 .2 .1 .5 .2 .1h.3M146.4 47.3l.3-.1 .3 .3-.2 .5h-.4M146.4 46.8v1.3"/>
<path d="M147.7 47.2l-.3 .3v.3l.3 .3M265.6 64.5l.6 1.7M266.2 66.2l-.2 .6M266.8 64.5l-.6 1.7M282.2 64.5v1.7M282.9 64.5a.65 .65 0 0 0-.7 .5M93.9 90v1.1l.2 .2M101.8 90.8l.4 .1v.2l-.1 .2-.4-.1M101.8 90.5h.4M87.6 115.6h22.9v13.9h-22.9zM92.2 119.1l-.2 .6M93.1 117.7v.8l.2 .1"/>
<path d="M93.1 119.1a.47 .47 0 0 1 .3 .5 .47 .47 0 0 1-.3 .4M95.2 116.2l-.2 .7M98.8 119.1v.8M99.3 118l-.2 .4 .3 .2M99.9 119.9l.4 .1M100.5 119.1l-.3 .4M101.1 118.5h.5M101.2 116.6v.9M101.2 117.1l.2 .1M101.2 119.1h.5l-.3 .4M101.4 116.6h-.2M101.6 117.7h-.5v.4l.3-.1"/>
<path d="M105 116.6h-.3l-.1 .1 .1 .4h.3M106.1 118v.5M91.2 128.3l.2 .1-.2 .2M91.2 128l.1 .1M91.4 124.8l-.8 1.2M91.5 123.8v.1l-.4 .1M93.7 125.7h.5M94 124.9v.8M94.6 125.1v.6h.4v-.5h-.3l-.1 .2M99.8 128l-.3 .1M99.8 128.3l-.3 .1v.2h.3M100.2 122.3v.6"/>
<path d="M100.5 122.3l-.3 .1M101.9 122v.8M102.9 128.1h-.3l.3 .3v.2h-.3M103.4 122.3h-.2l-.2 .2 .1 .3h.3M103.4 122v.9M105.5 127.8l.3-.1 .2 .3-.6 .6h.6M108 172.2h.5M108.2 173h.3M116.1 172.3h.4M116.1 172.6l.4 .1 .1 .2-.2 .1h-.4M39.7 205h1.5M40.2 203.7v3.4l.2 .4 .8 .2"/>
<path d="M68.8 205v2.7M69.4 211.7l-.4-.2h-.8l-.5 .4-.2 .3v1.2l.3 .5 .4 .2h.8l.4-.2M69.9 205a1.02 1.02 0 0 0-1.1 .8M93.9 205.2l.4-.2h.6l.4 .2M93.9 206.2l.4 .2h.6l.4 .2 .2 .3-.2 .6-.4 .2h-.8M106.7 200.7h22.8v13.9h-22.8zM110.3 213.4l.1 .1-.1 .2M110.3 213.1h.1M110.4 209.9l-.8 1.1M110.5 208.9l.1 .1-.4 .1M111.3 204.2l-.2 .6M112.1 202.8v.8l.3 .1"/>
<path d="M112.1 204.2a.47 .47 0 0 1 .4 .5 .47 .47 0 0 1-.4 .4M112.8 210.8h.5M113 209.9v.9M113.7 210.2v.6h.4v-.5h-.3l-.2 .2M114.2 201.3l-.2 .7M117.9 204.2v.8M118.3 203.1l-.1 .4 .3 .2M118.8 213.1h-.2M118.9 213.4l-.4 .1 .1 .2h.3M119 205l.3 .1M119.3 207.4v.6M119.5 204.2l-.3 .4"/>
<path d="M119.6 207.4l-.3 .1M120.1 203.6h.5M120.2 201.7v.8M120.2 202.2l.3 .1M120.2 204.2h.6l-.3 .4M120.5 201.7h-.3M120.6 202.8h-.4l-.1 .4 .4-.1M120.9 207.1v.7M122 213.1l-.4 .1 .4 .2v.3h-.4M122.5 207.4h-.3l-.1 .2v.3h.4M122.5 207.1v.9M124 201.7h-.2l-.2 .1 .1 .4h.3"/>
<path d="M124.5 212.9l.3-.1 .2 .3-.5 .6h.5M125.1 203.1l.1 .5"/>
</g>
<path d="M117.7 32.6h.7" fill="none" stroke="#a90000" stroke-width=".19"/>
<g fill="#009600" stroke="#009600" stroke-width=".19">
<circle cx="177.8" cy="237.5" r=".46"/>
<circle cx="165.1" cy="237.5" r=".46"/>
<circle cx="165.1" cy="224.8" r=".46"/>
<circle cx="222.2" cy="237.5" r=".46"/>
<circle cx="207" cy="237.5" r=".46"/>
<circle cx="207" cy="219.7" r=".46"/>
<circle cx="134.6" cy="132.1" r=".46"/>
<circle cx="142.2" cy="217.2" r=".46"/>
<circle cx="165.1" cy="190.5" r=".46"/>
<circle cx="153.7" cy="237.5" r=".46"/>
<circle cx="134.6" cy="152.4" r=".46"/>
<circle cx="153.7" cy="217.2" r=".46"/>
<circle cx="158.7" cy="152.4" r=".46"/>
<circle cx="146" cy="152.4" r=".46"/>
<circle cx="146" cy="139.7" r=".46"/>
<circle cx="201.9" cy="106.7" r=".46"/>
<circle cx="201.9" cy="130.8" r=".46"/>
<circle cx="217.2" cy="153.7" r=".46"/>
<circle cx="201.9" cy="153.7" r=".46"/>
<circle cx="207" cy="214.6" r=".46"/>
<circle cx="207" cy="190.5" r=".46"/>
<circle cx="222.2" cy="190.5" r=".46"/>
<circle cx="217.2" cy="106.7" r=".46"/>
<circle cx="222.2" cy="222.2" r=".46"/>
<circle cx="146" cy="105.4" r=".46"/>
<circle cx="146" cy="127" r=".46"/>
<circle cx="264.2" cy="40.6" r=".46"/>
<circle cx="123.2" cy="132.1" r=".46"/>
</g>
<g font-size="5.6" fill="#0000c2">
<text x="18.8" y="208.2">Serpent</text>
<text x="44.2" y="208.2">Scamper</text>
<text x="72.6" y="208.2">Chassis</text>
<text x="18.8" y="214.6">Board</text>
<text x="38.8" y="214.6">Schematic</text>
</g>
<g font-size="3.5" fill="#0000c2">
<text x="253.8" y="66.5">Battery</text>
<text x="269.1" y="66.5">Monitor</text>
</g>
<g font-size="2.8" fill="#840000">
<text x="301" y="277.9">Title:</text>
<text x="310.6" y="277.9">Sepent</text>
<text x="323.1" y="277.9">Scamper</text>
<text x="338.2" y="277.9">Chassis</text>
</g>
<text font-size="2.5" fill="#006464" x="25.5" y="146.2">J2</text>
<text font-size="2.5" fill="#0000c2" x="25.5" y="181.7">J3</text>
<g font-size="2.4" fill="#0000c2">
<text x="198.6" y="17.3">BATTERY</text>
<text x="229.9" y="15.7">D1</text>
<text x="234.7" y="15.7">is</text>
<text x="238.4" y="15.7">any</text>
<text x="244.4" y="15.7">rectifier</text>
<text x="256.1" y="15.7">diode</text>
<text x="264.7" y="15.7">capable</text>
<text x="276.3" y="15.7">of</text>
<text x="229.9" y="18.5">carrying</text>
<text x="229.9" y="21.3">2</text>
<text x="233" y="21.3">Amps</text>
<text x="241.3" y="21.3">or</text>
<text x="241.9" y="18.5">a continuous</text>
<text x="245.4" y="21.3">more.</text>
<text x="260.6" y="18.5">current</text>
<text x="271.4" y="18.5">of</text>
<text x="212.3" y="48">POWER</text>
<text x="25.4" y="149.9">LEFT MOTOR</text>
<text x="24.9" y="184.4">RIGHT MOTOR</text>
</g>
<g font-size="2.4" fill="#006464">
<text x="157.3" y="40.2">GND</text>
<text x="175.1" y="40.2">GND</text>
<text x="211.9" y="44">GND</text>
</g>
<g font-size="2.1" fill="#840000">
<text x="301" y="273.7">File:</text>
<text x="301" y="271">Sheet:</text>
<text x="307.1" y="273.7">SSChassisAndSensorBoard.kicad_sch</text>
<text x="301" y="281.1">Size:</text>
<text x="307.6" y="281.1">A3</text>
<text x="323" y="281.1">Date:</text>
<text x="330" y="281.1">2025-04-07</text>
<text x="386" y="281.3">Rev:</text>
<text x="392.4" y="281.3">1</text>
<text x="301" y="283.9">KiCad</text>
<text x="308.7" y="283.9">E.D.A.</text>
<text x="316.3" y="283.9">9.0.6</text>
<text x="386" y="283.9">Id:</text>
<text x="390.1" y="283.9">1/1</text>
</g>
<g font-size="1.8" fill="#840000">
<text x="35" y="11.9">1</text>
<text x="85" y="11.9">2</text>
<text x="135" y="11.9">3</text>
<text x="185" y="11.9">4</text>
<text x="235" y="11.9">5</text>
<text x="285" y="11.9">6</text>
<text x="335" y="11.9">7</text>
<text x="385" y="11.9">8</text>
<text x="100.2" y="21.3">LEFT_ENC_B</text>
<text x="100.4" y="23.8">LEFT_ENC_A</text>
<text x="133.5" y="21.3">Vcc</text>
<text x="133.5" y="23.8">SENSOR_LED</text>
<text x="161.4" y="18.7">Vbatt</text>
<text x="179.2" y="18.7">Vcc</text>
<text x="16" y="28.9">LEFT_MOTOR_PWM</text>
<text x="17.5" y="26.4">LEFT_MOTOR_Dir</text>
<text x="66.2" y="28.9">LEFT_MOTOR_2</text>
<text x="66.2" y="26.4">LEFT_MOTOR_1</text>
<text x="99" y="26.4">RIGHT_ENC_B</text>
<text x="99.2" y="28.9">RIGHT_ENC_A</text>
<text x="133.5" y="26.4">GPIO_FRONT</text>
<text x="133.5" y="28.9">GPIO_DIAG</text>
<text x="251.3" y="28.9">Vbatt</text>
<text x="10.3" y="35.9">A</text>
<text x="14.8" y="31.4">RIGHT_MOTOR_PWM</text>
<text x="16.3" y="34">RIGHT_MOTOR_Dir</text>
<text x="66.2" y="34">RIGHT_MOTOR_2</text>
<text x="66.2" y="31.4">RIGHT_MOTOR_1</text>
<text x="95" y="31.4">RIGHT_MOTOR_Dir</text>
<text x="96.2" y="34">LEFT_MOTOR_Dir</text>
<text x="133.5" y="31.4">RIGHT_FRONT_ADC</text>
<text x="133.5" y="34">RIGHT_DIAG_ADC</text>
<text x="237.6" y="31.4">Vbatt</text>
<text x="408.3" y="35.9">A</text>
<text x="29.4" y="39.1">Vcc</text>
<text x="66.2" y="39.1">Vbatt</text>
<text x="93.5" y="39.1">RIGHT_MOTOR_PWM</text>
<text x="94.7" y="36.5">LEFT_MOTOR_PWM</text>
<text x="105.7" y="41.6">RESET</text>
<text x="133.5" y="41.6">D18_A6</text>
<text x="133.5" y="36.5">LEFT_DIAG_ADC</text>
<text x="133.5" y="39.1">LEFT_FRONT_ADC</text>
<text x="271.9" y="41.6">D18_A6</text>
<text x="105.3" y="44.1">Vbatt</text>
<text x="230" y="55.6">RESET</text>
<text x="10.3" y="85.9">B</text>
<text x="408.2" y="85.9">B</text>
<text x="257" y="97.5">SENSOR_LED</text>
<text x="38.3" y="131.8">LEFT_ENC_A</text>
<text x="10.3" y="135.9">C</text>
<text x="38.3" y="136.8">Vcc</text>
<text x="38.3" y="134.3">LEFT_ENC_B</text>
<text x="100.5" y="133">GPIO_DIAG</text>
<text x="218.6" y="136.8">RIGHT_DIAG_TP</text>
<text x="408.2" y="135.9">C</text>
<text x="38.3" y="141.9">LEFT_MOTOR_2</text>
<text x="38.3" y="139.4">LEFT_MOTOR_1</text>
<text x="203.4" y="138.1">LEFT_DIAG_TP</text>
<text x="39.5" y="167.3">RIGHT_ENC_A</text>
<text x="39.5" y="172.4">Vcc</text>
<text x="39.5" y="169.9">RIGHT_ENC_B</text>
<text x="39.5" y="174.9">RIGHT_MOTOR_1</text>
<text x="39.5" y="177.5">RIGHT_MOTOR_2</text>
<text x="10.3" y="185.9">D</text>
<text x="408.2" y="185.9">D</text>
<text x="226.2" y="215.6">RIGHT_FRONT_ADC</text>
<text x="117.7" y="218.1">GPIO_FRONT</text>
<text x="209.7" y="220.7">LEFT_FRONT_TP</text>
<text x="230" y="223.2">RIGHT_FRONT_TP</text>
<text x="10.3" y="235.9">E</text>
<text x="408.3" y="235.9">E</text>
<text x="10.3" y="285.9">F</text>
<text x="35" y="286.9">1</text>
<text x="85" y="286.9">2</text>
<text x="135" y="286.9">3</text>
<text x="185" y="286.9">4</text>
<text x="235" y="286.9">5</text>
<text x="285" y="286.9">6</text>
<text x="335" y="286.9">7</text>
<text x="385" y="286.9">8</text>
<text x="408.3" y="285.9">F</text>
</g>
<g font-size="1.8" fill="#006464">
<text x="111.1" y="17.4">Conn_02x10_Odd_Even</text>
<text x="120.7" y="14.8">J4</text>
<text x="38.6" y="21.2">DFRobot_DC_Controller</text>
<text x="48.2" y="18.6">U1</text>
<text x="42.4" y="26.3">DIR1</text>
<text x="42.4" y="28.8">PWM1</text>
<text x="52.2" y="26.3">M1+</text>
<text x="52.2" y="28.8">M1-</text>
<text x="163" y="25.8">C2</text>
<text x="163" y="28.3">330uF,</text>
<text x="170.6" y="28.3">16V</text>
<text x="180.7" y="25.8">C3</text>
<text x="180.7" y="28.3">330uF,</text>
<text x="188.4" y="28.3">16V</text>
<text x="200.7" y="25.1">J5</text>
<text x="227.3" y="28.9">1N5401</text>
<text x="229.8" y="26.4">D1</text>
<text x="42.4" y="31.3">PWM2</text>
<text x="42.4" y="33.9">DIR2</text>
<text x="52.2" y="31.3">M2+</text>
<text x="52.2" y="33.9">M2-</text>
<text x="221" y="35.2">J6</text>
<text x="266.7" y="35.2">180K</text>
<text x="266.7" y="32.6">R15</text>
<text x="28.9" y="36.4">GND</text>
<text x="42.4" y="36.4">GND</text>
<text x="42.4" y="39">VCC VM(&lt;12v)</text>
<text x="52.6" y="36.4">GND</text>
<text x="66" y="36.4">GND</text>
<text x="210.1" y="39.7">Switch</text>
<text x="135.9" y="44">GND</text>
<text x="266.7" y="45.3">R16</text>
<text x="266.7" y="47.9">68K</text>
<text x="65" y="57.2">M1</text>
<text x="65" y="59.7">Left</text>
<text x="69.7" y="59.7">MOTOR</text>
<text x="213.6" y="57.5">RESET1</text>
<text x="199.1" y="61.8">GND</text>
<text x="213.1" y="63.9">TACT_SW</text>
<text x="265" y="61.2" transform="rotate(-90 265 61.2)">GND</text>
<text x="65" y="71.1">M2</text>
<text x="65" y="73.7">Right</text>
<text x="71.1" y="73.7">MOTOR</text>
<text x="20.3" y="91.5">H1</text>
<text x="20.3" y="94">MountingHole</text>
<text x="40.6" y="91.5">H3</text>
<text x="40.6" y="94">MountingHole</text>
<text x="147.8" y="94.3">Vbatt</text>
<text x="20.3" y="99.1">H2</text>
<text x="20.3" y="101.6">MountingHole</text>
<text x="40.6" y="99.1">H4</text>
<text x="40.6" y="101.6">MountingHole</text>
<text x="148.6" y="99.9">R5</text>
<text x="221.6" y="101.2">R13</text>
<text x="16.2" y="107.5">GND</text>
<text x="36.8" y="106.3">GROUND1</text>
<text x="48" y="107.5">GND</text>
<text x="68.6" y="106.3">GROUND2</text>
<text x="148.6" y="102.5">10R</text>
<text x="221" y="103.7">220R</text>
<text x="236.7" y="105.5">Vcc</text>
<text x="276.9" y="103.7">R17</text>
<text x="276.9" y="106.3">1K0</text>
<text x="36.8" y="108.8">GROUND</text>
<text x="68.6" y="108.8">GROUND</text>
<text x="134.1" y="113.9">TLCR5800</text>
<text x="137.7" y="111.4">DLED1</text>
<text x="204.2" y="118.7">LDPD1</text>
<text x="218.7" y="118.5">RDPD1</text>
<text x="278.1" y="116.8">D2</text>
<text x="278.1" y="119.3">LED</text>
<text x="133.9" y="124.4">TLCR5800</text>
<text x="137.4" y="121.8">DLED2</text>
<text x="202.4" y="125.1">BPW96B</text>
<text x="218.2" y="124.8">BPW96B</text>
<text x="47" y="127.9">GND</text>
<text x="113" y="129.1">220R</text>
<text x="114.2" y="126.6">R1</text>
<text x="149.9" y="131.7">FET1</text>
<text x="149.9" y="134.2">PMV45EN2</text>
<text x="272.3" y="132.9">GND</text>
<text x="125.7" y="141.8">BC849</text>
<text x="128.4" y="139.3">TR1</text>
<text x="162.6" y="139.3">C1</text>
<text x="162.6" y="141.8">10uF</text>
<text x="195.6" y="140.6">C5</text>
<text x="195.6" y="143.1">10uF</text>
<text x="125.7" y="148.2">R2</text>
<text x="148.6" y="148.2">R6</text>
<text x="204.5" y="145.6">R9</text>
<text x="219.7" y="145.6">R11</text>
<text x="125.7" y="150.7">100K</text>
<text x="148.6" y="150.7">R56</text>
<text x="162.6" y="153.3">GND</text>
<text x="224.8" y="154.5">GND</text>
<text x="280" y="155.8">DC Boost</text>
<text x="283.1" y="153.3">U2</text>
<text x="266" y="159.6">9v+</text>
<text x="299" y="159.6">Batt+</text>
<text x="41.9" y="164.7">GND</text>
<text x="266" y="163.4">9v-</text>
<text x="299" y="163.4">Batt-</text>
<text x="166.9" y="179.4">Vbatt</text>
<text x="167.6" y="185">R7</text>
<text x="226.7" y="185">R14</text>
<text x="167.6" y="187.6">10R</text>
<text x="226" y="187.6">220R</text>
<text x="241.8" y="189.3">Vcc</text>
<text x="157.2" y="197.5">FLED1</text>
<text x="153.7" y="200">TLCR5800</text>
<text x="225.8" y="201.5">RFPD1</text>
<text x="156.6" y="208.2">FLED2</text>
<text x="207.8" y="209.9">BPW96B</text>
<text x="210.6" y="204.6">LFPD1</text>
<text x="225.3" y="208.1">BPW96B</text>
<text x="132.1" y="214.2">220R</text>
<text x="133.3" y="211.7">R3</text>
<text x="153" y="210.7">TLCR5800</text>
<text x="168.9" y="216.8">FET2</text>
<text x="168.9" y="219.3">PMV45EN2</text>
<text x="144.7" y="226.9">BC849</text>
<text x="147.5" y="224.4">TR2</text>
<text x="181.6" y="224.4">C4</text>
<text x="181.6" y="226.9">10uF</text>
<text x="200.7" y="224.4">C6</text>
<text x="200.7" y="226.9">10uF</text>
<text x="144.8" y="233.3">R4</text>
<text x="167.6" y="233.3">R8</text>
<text x="209.6" y="229.5">R10</text>
<text x="224.8" y="229.5">R12</text>
<text x="144.8" y="235.8">100K</text>
<text x="167.6" y="235.8">R56</text>
<text x="181.6" y="238.4">GND</text>
<text x="229.9" y="238.4">GND</text>
</g>
<g font-size="1.8" fill="#a90000">
<text x="116.8" y="20.1">1</text>
<text x="116.8" y="22.6">3</text>
<text x="125.7" y="20.1">2</text>
<text x="125.7" y="22.6">4</text>
<text x="39.9" y="25.1">1</text>
<text x="39.9" y="27.7">2</text>
<text x="57.1" y="25.1">12</text>
<text x="57.1" y="27.7">11</text>
<text x="116.8" y="25.1">5</text>
<text x="116.8" y="27.7">7</text>
<text x="125.7" y="25.1">6</text>
<text x="125.7" y="27.7">8</text>
<text x="204.4" y="29">1</text>
<text x="204.4" y="26.4">2</text>
<text x="39.9" y="30.2">3</text>
<text x="39.9" y="32.8">4</text>
<text x="39.9" y="35.3">5</text>
<text x="57.1" y="30.2">10</text>
<text x="57.7" y="32.8">9</text>
<text x="57.7" y="35.3">8</text>
<text x="116.2" y="32.8">11</text>
<text x="116.2" y="35.3">13</text>
<text x="116.8" y="30.2">9</text>
<text x="125.1" y="30.2">10</text>
<text x="125.1" y="32.8">12</text>
<text x="125.1" y="35.3">14</text>
<text x="213.1" y="33.1" transform="rotate(-90 213.1 33.1)">3</text>
<text x="215.6" y="33.1" transform="rotate(-90 215.6 33.1)">2</text>
<text x="218.2" y="33.1" transform="rotate(-90 218.2 33.1)">1</text>
<text x="39.9" y="37.8">6</text>
<text x="57.7" y="37.8">7</text>
<text x="116.2" y="37.8">15</text>
<text x="116.2" y="40.4">17</text>
<text x="125.1" y="37.8">16</text>
<text x="125.1" y="40.4">18</text>
<text x="116.2" y="42.9">19</text>
<text x="125.1" y="42.9">20</text>
<text x="30.4" y="106.4">1</text>
<text x="62.2" y="106.4">1</text>
<text x="201.7" y="117.5" transform="rotate(-90 201.7 117.5)">1</text>
<text x="216.9" y="117.5" transform="rotate(-90 216.9 117.5)">1</text>
<text x="201.7" y="125.2" transform="rotate(-90 201.7 125.2)">2</text>
<text x="216.9" y="125.2" transform="rotate(-90 216.9 125.2)">2</text>
<text x="32.3" y="130.6">2</text>
<text x="32.3" y="128">1</text>
<text x="139" y="131.8">1</text>
<text x="145.8" y="129" transform="rotate(-90 145.8 129)">3</text>
<text x="32.3" y="135.6">4</text>
<text x="32.3" y="133.1">3</text>
<text x="134.4" y="136.6" transform="rotate(-90 134.4 136.6)">3</text>
<text x="145.8" y="136.6" transform="rotate(-90 145.8 136.6)">2</text>
<text x="32.3" y="140.7">6</text>
<text x="32.3" y="138.2">5</text>
<text x="138.7" y="139.4">1</text>
<text x="134.4" y="144.2" transform="rotate(-90 134.4 144.2)">2</text>
<text x="271.1" y="158.5">3</text>
<text x="296.5" y="158.5">1</text>
<text x="32.3" y="166.1">2</text>
<text x="32.3" y="163.6">1</text>
<text x="271.1" y="162.3">4</text>
<text x="296.5" y="162.3">2</text>
<text x="32.3" y="173.7">5</text>
<text x="32.3" y="171.2">4</text>
<text x="32.3" y="168.7">3</text>
<text x="32.3" y="176.3">6</text>
<text x="206.8" y="201.4" transform="rotate(-90 206.8 201.4)">1</text>
<text x="222" y="201.4" transform="rotate(-90 222 201.4)">1</text>
<text x="206.8" y="209" transform="rotate(-90 206.8 209)">2</text>
<text x="222" y="209" transform="rotate(-90 222 209)">2</text>
<text x="164.8" y="214.1" transform="rotate(-90 164.8 214.1)">3</text>
<text x="153.4" y="221.7" transform="rotate(-90 153.4 221.7)">3</text>
<text x="158" y="216.9">1</text>
<text x="164.8" y="221.7" transform="rotate(-90 164.8 221.7)">2</text>
<text x="157.7" y="224.5">1</text>
<text x="153.4" y="229.3" transform="rotate(-90 153.4 229.3)">2</text>
</g>
<g font-size="1.8" fill="#0f0f0f">
<text x="207" y="26.3">PWR_IN</text>
<text x="222.2" y="30.1">PWR</text>
</g>
<g font-size="1.8" fill="#0000c2">
<text x="106.5" y="46.3">Mezzanine</text>
<text x="117.4" y="46.3">board</text>
<text x="124" y="46.3">connector.</text>
<text x="86.3" y="50.4">This</text>
<text x="87.2" y="48.4">REMEMBER -</text>
<text x="88.7" y="52.4">The</text>
<text x="91.2" y="50.4">needs</text>
<text x="93.1" y="52.4">mezzanine</text>
<text x="97.9" y="50.4">to</text>
<text x="100.9" y="50.4">be</text>
<text x="101.2" y="48.4">This</text>
<text x="104.2" y="52.4">board</text>
<text x="104.3" y="50.4">a</text>
<text x="106.2" y="48.4">needs</text>
<text x="106.6" y="50.4">socket</text>
<text x="110.8" y="52.4">needs</text>
<text x="112.8" y="48.4">to</text>
<text x="113.9" y="50.4">footprint</text>
<text x="115.9" y="48.4">be</text>
<text x="117.5" y="52.4">to</text>
<text x="119.3" y="48.4">the</text>
<text x="120.5" y="52.4">have</text>
<text x="123.2" y="50.4">so</text>
<text x="123.4" y="48.4">same</text>
<text x="126" y="52.4">the</text>
<text x="126.6" y="50.4">that</text>
<text x="129.6" y="48.4">as</text>
<text x="130.2" y="52.4">foot</text>
<text x="131.5" y="50.4">the</text>
<text x="132.9" y="48.4">the</text>
<text x="135.1" y="52.4">print</text>
<text x="135.6" y="50.4">pins</text>
<text x="137" y="48.4">mezzanine</text>
<text x="140.7" y="52.4">as</text>
<text x="140.8" y="50.4">flip</text>
<text x="144" y="52.4">connector</text>
<text x="145.1" y="50.4">horizontally</text>
<text x="148.2" y="48.4">board.</text>
<text x="85.9" y="91.5">Diagonal</text>
<text x="95.3" y="91.5">Circuits</text>
<text x="103.6" y="173.3">Front</text>
<text x="109.6" y="173.3">Circuits</text>
</g>
<g font-size="1.8" fill="#009600">
<text x="205.9" y="131.8">LEFT_DIAG_ADC RIGHT_DIAG_ADC</text>
<text x="211" y="215.6">LEFT_FRONT_ADC</text>
</g>
<g font-size="1.2" fill="#0000c2">
<text x="88.3" y="117.6">The</text>
<text x="88.3" y="119">support</text>
<text x="91.5" y="117.6">RP2040</text>
<text x="94.2" y="119">a</text>
<text x="96" y="119">max</text>
<text x="97.6" y="117.6">GPIO</text>
<text x="99.7" y="119">of</text>
<text x="101.7" y="117.6">pins</text>
<text x="101.9" y="119">50mA</text>
<text x="105.4" y="117.6">can</text>
<text x="106.5" y="119">TOTAL.</text>
<text x="88.3" y="120.4">RP2040</text>
<text x="88.3" y="123.3">Each</text>
<text x="88.3" y="124.7">more</text>
<text x="92.4" y="123.3">pin</text>
<text x="92.6" y="124.7">than</text>
<text x="94.4" y="120.4">runs</text>
<text x="95.4" y="123.3">should</text>
<text x="96.4" y="124.7">16mA</text>
<text x="98.3" y="120.4">at</text>
<text x="100.5" y="120.4">3.3v</text>
<text x="100.8" y="123.3">not</text>
<text x="103.8" y="123.3">draw</text>
<text x="88.3" y="126.2">3.3/0.016</text>
<text x="88.3" y="129">Let's</text>
<text x="92.4" y="129">go</text>
<text x="95" y="129">higher</text>
<text x="96.1" y="126.2">=</text>
<text x="98.2" y="126.2">206</text>
<text x="100.1" y="129">and</text>
<text x="103.4" y="129">say</text>
<text x="106.6" y="129">220R</text>
<text x="107.3" y="202.7">The</text>
<text x="110.5" y="202.7">RP2040</text>
<text x="116.7" y="202.7">GPIO</text>
<text x="120.8" y="202.7">pins</text>
<text x="124.5" y="202.7">can</text>
<text x="107.3" y="204.1">support</text>
<text x="107.3" y="205.5">RP2040</text>
<text x="107.3" y="208.4">Each</text>
<text x="107.3" y="209.8">more</text>
<text x="111.5" y="208.4">pin</text>
<text x="111.6" y="209.8">than</text>
<text x="113.3" y="204.1">a</text>
<text x="113.5" y="205.5">runs</text>
<text x="114.5" y="208.4">should</text>
<text x="115.1" y="204.1">max</text>
<text x="115.5" y="209.8">16mA</text>
<text x="117.3" y="205.5">at</text>
<text x="118.7" y="204.1">of</text>
<text x="119.6" y="205.5">3.3v</text>
<text x="119.8" y="208.4">not</text>
<text x="121" y="204.1">50mA</text>
<text x="122.9" y="208.4">draw</text>
<text x="125.6" y="204.1">TOTAL.</text>
<text x="107.3" y="211.3">3.3/0.016</text>
<text x="107.3" y="214.1">Let's</text>
<text x="111.4" y="214.1">go</text>
<text x="114" y="214.1">higher</text>
<text x="115.2" y="211.3">=</text>
<text x="117.2" y="211.3">206</text>
<text x="119.1" y="214.1">and</text>
<text x="122.5" y="214.1">say</text>
<text x="125.6" y="214.1">220R</text>
</g>
</svg>
